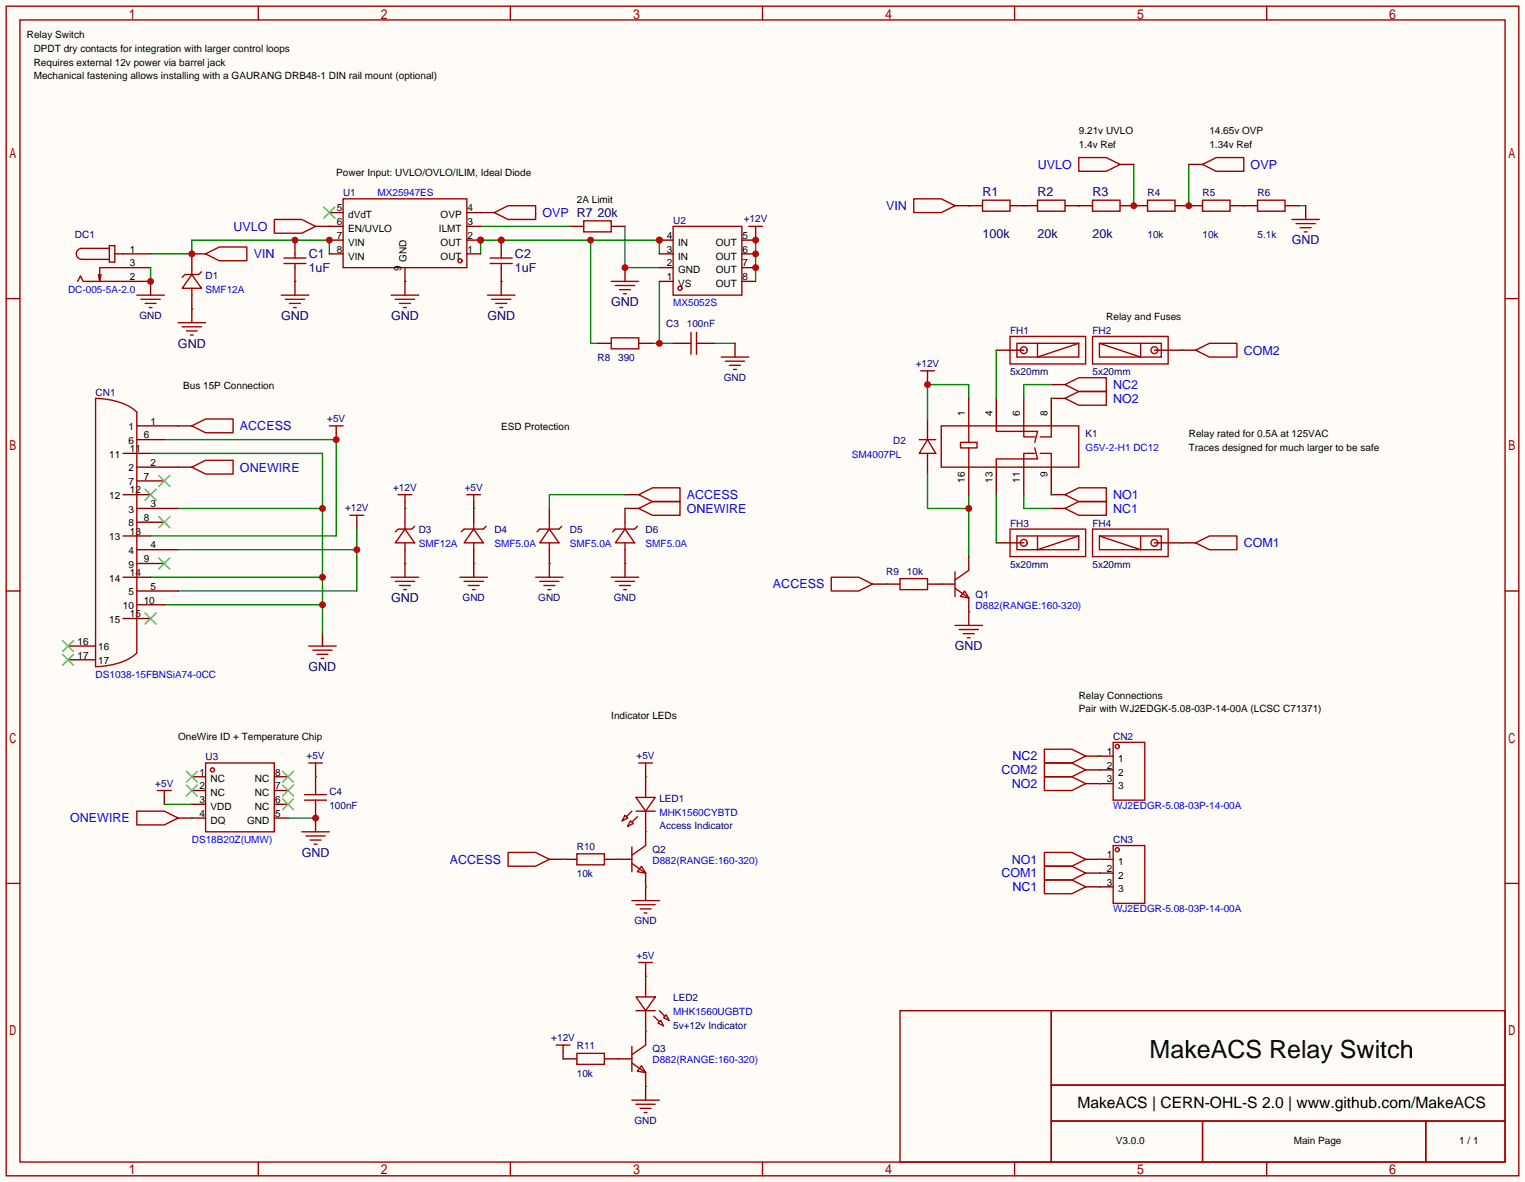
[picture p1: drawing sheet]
<svg xmlns="http://www.w3.org/2000/svg" width="282mm" height="218mm" viewBox="0 0 282 218" stroke-linecap="round" stroke-linejoin="round" font-family="sans-serif">
<path d="M0 0h281.7v218.2h-281.7z" fill="#fffcf7"/>
<g fill="none" stroke="#a10000" stroke-width=".25">
<path d="M1.1 1.1h279.4v215.9h-279.4zM3.7 3.7h274.3v210.8h-274.3zM47.7 1.1v2.6M94.3 1.1v2.6M140.8 1.1v2.6M187.4 1.1v2.6M234 1.1v2.6M1.1 55.1h2.6M278 55.1h2.5M35.4 86.2l2.6-1.2h5.1v2.5h-5.1zM118 93.9l2.5-1.3h5.1v2.5h-5.1zM1.1 109.1h2.6"/>
<path d="M57 119.3h5.1M278 109.1h2.5M57.8 120h3.5M58.5 120.8h2.1M59.3 121.5h.5M1.1 163.1h2.6M278 163.1h2.5M166.2 186.6h111.8v27.9h-111.8zM194.2 186.6v27.9M47.7 214.5v2.5M94.3 214.5v2.5M140.8 214.5v2.5"/>
<path d="M187.4 214.5v2.5M194.2 200.3h83.8M194.2 206.9h83.8M222.1 206.9v7.6M234 214.5v2.5M263.4 206.9v7.6"/>
</g>
<path d="M32.9 86.2h2.5M115.4 93.9h2.6M59.6 116.7v2.6" fill="none" stroke="#870000" stroke-width=".25"/>
<path d="M27.8 83.7h31.8v33M32.9 86.2h.1M32.9 93.9h26.7M27.8 106.6h31.8M30.4 111.6h29.2" fill="none" stroke="#008700" stroke-width=".25"/>
<g fill="#c00">
<circle cx="59.6" cy="93.9" r=".63"/>
<circle cx="59.6" cy="106.6" r=".63"/>
<circle cx="59.6" cy="111.6" r=".63"/>
</g>
<path d="M62.1 79.9v1.3" fill="none" stroke="#870000" stroke-width=".25"/>
<path d="M60.8 78.6h2.6M62.1 78.6v1.3" fill="none" stroke="#a10000" stroke-width=".25"/>
<path d="M30.4 81.2h31.7v17.7h-34.3" fill="none" stroke="#008700" stroke-width=".25"/>
<circle cx="62.1" cy="81.2" r=".63" fill="#c00"/>
<g fill="none" stroke="#870000" stroke-width=".25">
<path d="M25.3 78.6h10.1M194.2 73.5h2.5M218.3 64.6h2.6M22.7 83.7h5.1M22.7 91.3h5.1M22.7 98.9h5.1M25.3 86.2h7.6M25.3 93.9h7.6M25.3 81.2h5.1M25.3 88.8h5.1M25.3 96.4h5.1M65.9 96.4v1.3"/>
<path d="M115.4 91.3h2.6M12.6 119.3h5.1M22.7 106.6h5.1M22.7 114.2h5.1M25.3 101.5h7.6M25.3 109.1h7.6M25.3 104h5.1M25.3 111.6h5.1M12.6 121.8h5.1M200.5 144.7h2.6M200.5 142.1h2.6M104 194.2v1.3"/>
</g>
<g fill="none" stroke="#3c3" stroke-width=".25">
<path d="M26.8 90.3l2 2M28.8 90.3l-2 2M29.3 87.8l2.1 2M29.3 95.4l2.1 2M31.4 87.8l-2.1 2M31.4 95.4l-2.1 2M11.6 118.2l2 2.1M13.6 118.2l-2 2.1M26.8 113.2l2 2M28.8 113.2l-2 2M29.3 103l2.1 2M31.4 103l-2.1 2"/>
<path d="M11.6 120.8l2 2M13.6 120.8l-2 2"/>
</g>
<path d="M17.7 73.5l2.2 .2 2.2 .6 1.8 .8 1.4 1v44.4l-1.4 1-1.8 .8-2.1 .5-2.3 .3zM35.4 78.6l2.6-1.3h5.1v2.6h-5.1zM196.7 73.5l2.6-1.2h5v2.5h-5zM220.9 64.6l2.5-1.2h5.1v2.5h-5.1zM64.6 95.1h2.6M65.9 95.1v1.3M118 91.3l2.5-1.3h5.1v2.6h-5.1zM192.9 143.4h5.1l2.5 1.3-2.5 1.2h-5.1zM192.9 140.8h5.1l2.5 1.3-2.5 1.3h-5.1zM102.7 192.9h2.6M104 192.9v1.3" fill="none" stroke="#a10000" stroke-width=".25"/>
<path d="M32.9 78.6h.1M65.9 97.7v11.4h-33M32.9 101.5h33" fill="none" stroke="#008700" stroke-width=".25"/>
<circle cx="65.9" cy="101.5" r=".63" fill="#c00"/>
<path d="M171.3 69.7v1.3M171.3 77.3v3.9M171.3 83.7v3.8" fill="none" stroke="#870000" stroke-width=".25"/>
<path d="M170.1 68.5h2.5M171.3 68.5v1.2M169.8 81.2h3M171.3 81.2l1.5 2.5h-3z" fill="none" stroke="#a10000" stroke-width=".25"/>
<path d="M171.3 87.5v6.4h7.6M178.9 91.3v11.4" fill="none" stroke="#008700" stroke-width=".25"/>
<circle cx="178.9" cy="93.9" r=".63" fill="#c00"/>
<path d="M178.9 73.5v-2.5h-7.6v6.3" fill="none" stroke="#008700" stroke-width=".25"/>
<circle cx="171.3" cy="71" r=".63" fill="#c00"/>
<g fill="none" stroke="#a10000" stroke-width=".25">
<path d="M196.7 71l2.6-1.3h5v2.6h-5zM196.7 91.3l2.6-1.3h5v2.6h-5zM196.7 93.9l2.6-1.3h5v2.5h-5zM153.5 106.6h5.1l2.6 1.2-2.6 1.3h-5.1zM166.2 106.8h5.1v2h-5.1zM176.4 115.4h5.1M177.2 116.2h3.5M177.9 117h2.1M178.7 117.7h.5M220.9 100.2l2.5-1.3h5.1v2.6h-5.1zM192.9 138.3h5.1l2.5 1.3-2.5 1.2h-5.1zM38 140.8h12.7v12.7h-12.7z"/>
<path d="M55.8 153.5h5M56.3 147.7h4M56.3 146.7h4M56.5 154.3h3.6M57 140.8h2.6M57.3 155.1h2M58 155.8h.5M58.3 140.8v1.3M58.3 145.9v.8M58.3 147.7v.8M93.9 157.4h5l2.6 1.2-2.6 1.3h-5zM106.6 157.6h5v2h-5z"/>
<path d="M115.4 150.5l.6 .5-1.1 .5zM116.5 151.5l.5 .5-1 .5zM116.7 149.7l-1 1M117.5 147.2h3.5l-1.7 2.5zM117.5 149.7h3.5M117.7 150.7l-1 1.1M118 140.8h2.5M119.3 140.8v1.3M119.3 145.9v1.3M119.3 149.7v1.3M192.9 157.4h5.1l2.5 1.2-2.5 1.3h-5.1zM192.9 159.9h5.1l2.5 1.3-2.5 1.2h-5.1z"/>
<path d="M118 177.7h2.5M119.3 177.7v1.2M192.9 162.4h5.1l2.5 1.3-2.5 1.3h-5.1zM117.5 184h3.5l-1.7 2.6zM117.5 186.6h3.5M119.3 182.8v1.2M119.3 186.6v1.2M120.8 187.6l1 1M121.5 188.8l.5-.5 .6 1.1zM121.8 186.6l1 1M122.6 187.8l.5-.5 .5 1z"/>
<circle cx="39.2" cy="142.1" r=".38"/>
</g>
<g fill="none" stroke="#870000" stroke-width=".25">
<path d="M194.2 71h2.5M194.2 91.3h2.5M194.2 93.9h2.5M161.2 107.8h5M171.3 107.8h2.6M178.9 112.9v2.5M218.3 100.2h2.6M200.5 139.6h2.6M35.4 143.4h2.6M35.4 145.9h2.6M35.4 148.5h2.6M35.4 151h2.6"/>
<path d="M50.7 143.4h2.5M50.7 145.9h2.5M50.7 148.5h2.5M50.7 151h2.5M58.3 142.1v3.8M58.3 148.5v5M101.5 158.6h5.1M111.6 158.6h2.6M119.3 142.1v3.8M119.3 151v2.5M200.5 158.6h2.6M119.3 178.9v3.9"/>
<path d="M200.5 161.2h2.6M200.5 163.7h2.6M119.3 187.8v2.6"/>
</g>
<path d="M163.7 107.8h.1M53.2 151h5.1M58.3 143.4h.1" fill="none" stroke="#008700" stroke-width=".25"/>
<path d="M34.4 142.4l2 2M34.4 144.9l2 2M36.4 142.4l-2 2M36.4 144.9l-2 2M52.2 147.4l2 2.1M52.2 144.9l2 2M52.2 142.4l2 2M54.2 147.4l-2 2.1M54.2 144.9l-2 2M54.2 142.4l-2 2" fill="none" stroke="#3c3" stroke-width=".25"/>
<circle cx="58.3" cy="151" r=".63" fill="#c00"/>
<path d="M35.4 46.9v2.5M35.4 54.5v5.1M74.8 92.6v3.8M74.8 101.5v5.1M30.4 147.2v1.3M32.9 151h2.5" fill="none" stroke="#870000" stroke-width=".25"/>
<g fill="none" stroke="#a10000" stroke-width=".25">
<path d="M32.9 59.6h5.1M35.4 50.7l1.8 2.5h-3.5zM35.4 49.4v1.3M35.4 53.2v1.3M37.2 50.2l-.5 .5h-2.5l-.5 .5M33.7 60.3h3.5M34.4 61.1h2M35.2 61.8h.5M73.5 91.3h2.6M74.8 97.7l1.8 2.5h-3.6zM74.8 91.3v1.3M74.8 96.4v1.3"/>
<path d="M76.6 97.2l-.5 .5h-2.6l-.5 .5M72.3 106.6h5M73 107.3h3.6M73.8 108.1h2M74.5 108.8h.6M74.8 100.2v1.3M25.3 149.7h5.1l2.5 1.3-2.5 1.3h-5.1zM29.1 145.9h2.5M30.4 145.9v1.3"/>
</g>
<path d="M35.4 57h.1M88.8 46.9v-2.6h33v2.6M109.1 44.3v19.1h1.3M74.8 93.9h.1M74.8 104h.1M30.4 148.5h5M35.4 151h.1" fill="none" stroke="#008700" stroke-width=".25"/>
<g fill="#c00">
<circle cx="88.8" cy="44.3" r=".63"/>
<circle cx="92.6" cy="44.3" r=".63"/>
<circle cx="109.1" cy="44.3" r=".63"/>
<circle cx="121.8" cy="44.3" r=".63"/>
</g>
<path d="M88.8 39.2h.1M27.8 46.9h7.6v-2.6h25.4v2.6M54.5 51.9h.1M60.8 41.8h.1M74.8 51.9h.1M88.8 41.8h16.5M92.6 51.9h.1" fill="none" stroke="#008700" stroke-width=".25"/>
<path d="M58.3 41.8h2.5M86.2 46.9h2.6M86.2 44.3h2.6" fill="none" stroke="#870000" stroke-width=".25"/>
<g fill="none" stroke="#a10000" stroke-width=".25">
<path d="M63.4 36.7h22.8v12.7h-22.8zM50.7 40.5h5.1l2.5 1.3-2.5 1.3h-5.1z"/>
<circle cx="85" cy="48.1" r=".38"/>
</g>
<circle cx="88.8" cy="44.3" r=".63" fill="#c00"/>
<path d="M60.8 39.2h2.6M86.2 39.2h2.6M60.8 41.8h2.6M60.8 44.3h2.6M86.2 41.8h2.6" fill="none" stroke="#870000" stroke-width=".25"/>
<path d="M59.8 38.2l2 2.1M61.8 38.2l-2 2.1" fill="none" stroke="#3c3" stroke-width=".25"/>
<circle cx="60.8" cy="44.3" r=".63" fill="#c00"/>
<path d="M88.8 39.2h2.5M35.4 46.9h2.6M60.8 46.9h2.6M74.8 49.4v2.5" fill="none" stroke="#870000" stroke-width=".25"/>
<path d="M91.3 39.2l2.6-1.2h5v2.5h-5z" fill="none" stroke="#a10000" stroke-width=".25"/>
<circle cx="35.4" cy="46.9" r=".63" fill="#c00"/>
<path d="M38 46.9l2.5-1.3h5.1v2.5h-5.1zM52.5 48.6h4M52.5 47.6h4" fill="none" stroke="#a10000" stroke-width=".25"/>
<path d="M54.5 44.3v2.6M54.5 49.4v2.5" fill="none" stroke="#870000" stroke-width=".25"/>
<circle cx="54.5" cy="44.3" r=".63" fill="#c00"/>
<g fill="none" stroke="#a10000" stroke-width=".25">
<path d="M51.9 54.5h5.1M52.7 55.2h3.6M53.5 56h2M54.2 56.8h.5M54.5 46.9v.7M54.5 48.6v.8M72.3 54.5h5M73 55.2h3.6M73.8 56h2M74.5 56.8h.6M90 54.5h5.1M90.6 48.6h4"/>
<path d="M90.6 47.6h4M90.8 55.2h3.6M91.6 56h2M92.3 56.8h.5"/>
</g>
<path d="M54.5 51.9v2.6M74.8 51.9v2.6M92.6 44.3v2.6M92.6 49.4v5.1" fill="none" stroke="#870000" stroke-width=".25"/>
<circle cx="92.6" cy="44.3" r=".63" fill="#c00"/>
<path d="M92.6 46.9v.7M92.6 48.6v.8" fill="none" stroke="#a10000" stroke-width=".25"/>
<path d="M121.8 51.9v11.5M120.5 63.4h3.8" fill="none" stroke="#008700" stroke-width=".25"/>
<circle cx="121.8" cy="63.4" r=".63" fill="#c00"/>
<path d="M115.4 41.8v7.6h6.4M139.6 44.3v7.6M132 63.4h3.8" fill="none" stroke="#008700" stroke-width=".25"/>
<path d="M105.3 41.8h2.5M112.9 41.8h2.5M115.4 49.4v2.5M139.6 43.1v1.2M110.4 63.4h2.5M118 63.4h2.5" fill="none" stroke="#870000" stroke-width=".25"/>
<path d="M107.8 40.8h5.1v2h-5.1zM138.3 41.8h2.5M139.6 41.8v1.3M112.9 62.4h5.1v2h-5.1z" fill="none" stroke="#a10000" stroke-width=".25"/>
<circle cx="115.4" cy="49.4" r=".63" fill="#c00"/>
<g fill="none" stroke="#a10000" stroke-width=".25">
<path d="M112.9 51.9h5.1M113.7 52.7h3.5M114.4 53.5h2.1M115.2 54.2h.5M124.3 41.8h12.7v12.7h-12.7z"/>
<circle cx="125.6" cy="53.2" r=".38"/>
</g>
<path d="M121.8 51.9h2.5M121.8 49.4h2.5M121.8 46.9h2.5M121.8 44.3h2.5" fill="none" stroke="#870000" stroke-width=".25"/>
<circle cx="121.8" cy="44.3" r=".63" fill="#c00"/>
<path d="M137 44.3h2.6" fill="none" stroke="#870000" stroke-width=".25"/>
<circle cx="139.6" cy="44.3" r=".63" fill="#c00"/>
<path d="M137 46.9h2.6" fill="none" stroke="#870000" stroke-width=".25"/>
<circle cx="139.6" cy="46.9" r=".63" fill="#c00"/>
<path d="M137 49.4h2.6" fill="none" stroke="#870000" stroke-width=".25"/>
<circle cx="139.6" cy="49.4" r=".63" fill="#c00"/>
<path d="M178.9 38h2.6M186.6 38h5M196.7 38h5.1M206.9 38h5.1M219.6 38h2.5M227.2 38h2.5M137 51.9h2.6M124.3 63.4h2.6M129.4 63.4h2.6M135.8 63.4v2.5M104 195.5h2.6M111.6 195.5h2.6" fill="none" stroke="#870000" stroke-width=".25"/>
<g fill="none" stroke="#a10000" stroke-width=".25">
<path d="M181.5 37h5.1v2h-5.1zM191.6 37h5.1v2h-5.1zM201.8 37h5.1v2h-5.1zM222.1 37h5.1v2h-5.1zM126.9 63.4h.7M127.6 61.3v4.1M128.7 61.3v4.1M128.7 63.4h.7M133.2 65.9h5.1M134 66.7h3.5M134.7 67.4h2.1M135.5 68.2h.5"/>
<path d="M106.6 194.4h5v2.1h-5z"/>
</g>
<path d="M178.9 38h.1M189.1 38h.1M199.3 38h.1M209.4 30.4v7.6M219.6 30.4v7.6M229.7 38h.1M239.9 38h1.3" fill="none" stroke="#008700" stroke-width=".25"/>
<circle cx="209.4" cy="38" r=".63" fill="#c00"/>
<path d="M217 38h2.6" fill="none" stroke="#870000" stroke-width=".25"/>
<circle cx="219.6" cy="38" r=".63" fill="#c00"/>
<g fill="none" stroke="#a10000" stroke-width=".25">
<path d="M168.8 36.7h5.1l2.5 1.3-2.5 1.2h-5.1zM199.3 29.1h5l2.6 1.3-2.6 1.2h-5zM212 37h5v2h-5zM222.1 30.4l2.6-1.3h5v2.5h-5zM232.3 37h5.1v2h-5.1zM14.4 51.9l.5-1 .5 1h7.3M18.7 50.7l-.3 1.2M20.2 45.3h1v3.1h-1zM20.2 45.8h-5.1a1.02 1.02 0 0 0-1 1.1 1.02 1.02 0 0 0 1 1h5.1M21.2 46.9h1.5M22.7 49.4h-4.3v2.5l-.2-1.2M25.3 54.5h5.1"/>
<path d="M26 55.2h3.6M26.8 56h2M27.6 56.8h.5M238.6 40.5h5.1M239.4 41.3h3.6M240.2 42h2M240.9 42.8h.5M186.6 62.1h13.9v5.1h-13.9zM187.8 63.4h11.5v2.5h-11.5zM191.6 63.4v2.5l7.7-2.5M201.8 62.1h14v5.1h-14zM203.1 63.4h11.4v2.5h-11.4z"/>
<path d="M203.1 63.4l7.6 2.5v-2.5M186.6 97.7h13.9v5h-13.9zM187.8 98.9h11.5v2.6h-11.5zM191.6 98.9v2.6l7.7-2.6M201.8 97.7h14v5h-14zM203.1 98.9h11.4v2.6h-11.4zM203.1 98.9l7.6 2.6v-2.6"/>
<circle cx="189.1" cy="64.6" r=".63"/>
<circle cx="213.2" cy="64.6" r=".63"/>
<circle cx="189.1" cy="100.2" r=".63"/>
<circle cx="213.2" cy="100.2" r=".63"/>
</g>
<g fill="none" stroke="#870000" stroke-width=".25">
<path d="M176.4 38h2.5M206.9 30.4h2.5M219.6 30.4h2.5M229.7 38h2.6M237.4 38h2.5M241.2 38v2.5M22.7 46.9h5.1M22.7 51.9h5.1v2.6M22.7 49.4h5.1M184 64.6h5.1M213.2 64.6h5.1M184 100.2h5.1"/>
<path d="M213.2 100.2h5.1"/>
</g>
<path d="M27.8 49.4v2.5M218.3 64.6h.1M218.3 100.2h.1" fill="none" stroke="#008700" stroke-width=".25"/>
<circle cx="27.8" cy="51.9" r=".63" fill="#c00"/>
<g fill="none" stroke="#870000" stroke-width=".25">
<path d="M178.9 73.5v5.1M184 73.5v5.1M189.1 73.5v5.1M194.2 73.5v5.1M87.5 92.6v3.8M101.5 93.9v2.5M115.4 93.9v2.5M178.9 86.2v5.1M184 86.2v5.1M189.1 86.2v5.1M194.2 86.2v5.1M87.5 101.5v5.1"/>
<path d="M101.5 101.5v5.1M115.4 101.5v5.1M173.9 107.8h2.5M178.9 102.7v2.6M178.9 110.4v2.5M203.1 139.6h2.5M114.2 158.6h2.5M119.3 153.5v2.6M203.1 158.6h2.5M203.1 142.1h2.5M203.1 144.7h2.5M119.3 161.2v5"/>
<path d="M203.1 161.2h2.5M203.1 163.7h2.5M114.2 195.5h2.5M119.3 190.4v2.5M119.3 198v5.1"/>
</g>
<g fill="none" stroke="#a10000" stroke-width=".25">
<path d="M173.9 78.6h25.4v7.6h-25.4zM178.9 78.6v3.1h-1.5v1h1.5v3.5M184 78.6v1h7.6l-.5 2.1M189.1 78.6v2h2M194.2 78.6v2h-2M86.2 91.3h2.6M87.5 97.7l1.8 2.5h-3.6zM87.5 91.3v1.3M87.5 96.4v1.3M89.8 97.2l-.5 .5h-3.6l-.5 .5M101.5 97.7l1.8 2.5h-3.6zM101.5 96.4v1.3"/>
<path d="M103.8 97.2l-.5 .5h-3.6l-.5 .5M115.4 97.7l1.8 2.5h-3.5zM115.4 96.4v1.3M117.7 97.2l-.5 .5h-3.5l-.5 .5M178.9 81.7h1.6v1h-1.6M191.1 82.7l.5 2h-7.6v1.5M191.1 83.7h-2v2.5M192.2 83.7h2v2.5M85 106.6h5M85.7 107.3h3.6M86.5 108.1h2M87.2 108.8h.6"/>
<path d="M87.5 100.2v1.3M98.9 106.6h5.1M99.7 107.3h3.6M100.5 108.1h2M101.2 108.8h.5M101.5 100.2v1.3M112.9 106.6h5.1M113.7 107.3h3.5M114.4 108.1h2.1M115.2 108.8h.5M115.4 100.2v1.3M176.4 108.6l2.5 1.8"/>
<path d="M176.4 105.5v4.6M178.2 109.1l.7 1.3-1.5-.3zM178.9 105.3l-2.5 1.8M205.6 137h5.9v10.7h-5.9zM116.7 159.4l2.6 1.8M116.7 156.3v4.6M118.5 159.9l.8 1.3-1.6-.3zM119.3 156.1l-2.6 1.8M205.6 156.1h5.9v10.7h-5.9zM116.7 166.2h5.1M117.5 167h3.5M118.2 167.8h2.1"/>
<path d="M119 168.5h.5M116.7 193.2v4.5M116.7 196.2l2.6 1.8M118.5 196.7l.8 1.3-1.6-.3zM119.3 192.9l-2.6 1.8M116.7 203.1h5.1M117.5 203.8h3.5M118.2 204.6h2.1M119 205.4h.5"/>
<circle cx="206.4" cy="137.8" r=".38"/>
<circle cx="206.4" cy="156.8" r=".38"/>
</g>
<g fill="none" stroke="#008700" stroke-width=".25">
<path d="M184 64.6v8.9M194.2 73.5h.1M194.2 71h-5.1v2.5M87.5 93.9h.1M115.4 93.9h.1M115.4 91.3h-13.9v2.6M184 91.3v8.9M189.1 91.3v2.6h5.1M194.2 91.3h.1M87.5 104h.1M101.5 104h.1M115.4 104h.1"/>
<path d="M173.9 107.8h.1M178.9 112.9h.1M203.1 139.6h.1M104 158.6h.1M114.2 158.6h.1M119.3 153.5h.1M119.3 143.4h.1M203.1 144.7h.1M203.1 142.1h.1M203.1 158.6h.1M119.3 163.7h.1M203.1 161.2h.1"/>
<path d="M203.1 163.7h.1M104 195.5h.1M114.2 195.5h.1M119.3 190.4h.1M119.3 180.2h.1M119.3 200.5h.1"/>
</g>
<text font-size="4.6" x="212.3" y="195.3">MakeACS Relay Switch</text>
<text font-size="2.9" x="199" y="204.6">MakeACS | CERN-OHL-S 2.0 | www.github.com/MakeACS</text>
<g font-size="2.3" fill="#00f">
<text x="191.7" y="31.2">UVLO</text>
<text x="231" y="31.2">OVP</text>
<text x="100.2" y="40.1">OVP R7</text>
<text x="163.7" y="38.8">VIN</text>
<text x="43.1" y="42.6">UVLO</text>
<text x="46.9" y="47.7">VIN</text>
<text x="229.7" y="65.5">COM2</text>
<text x="205.6" y="71.8">NC2</text>
<text x="205.6" y="74.3">NO2</text>
<text x="44.3" y="79.4">ACCESS</text>
<text x="44.3" y="87">ONEWIRE</text>
<text x="126.9" y="94.7">ONEWIRE</text>
<text x="126.9" y="92.1">ACCESS</text>
<text x="205.6" y="92.1">NO1</text>
<text x="205.6" y="94.7">NC1</text>
<text x="229.7" y="101">COM1</text>
<text x="142.8" y="108.6">ACCESS</text>
<text x="185" y="142.9">COM2</text>
<text x="187" y="140.4">NC2</text>
<text x="186.9" y="145.5">NO2</text>
<text x="13" y="151.8">ONEWIRE</text>
<text x="83.1" y="159.4">ACCESS</text>
<text x="185" y="162">COM1</text>
<text x="186.9" y="159.4">NO1</text>
<text x="187" y="164.5">NC1</text>
</g>
<g font-size="2.3" fill="#000080">
<text x="110.4" y="40.1">20k</text>
<text x="181.5" y="36.2">R1</text>
<text x="191.6" y="36.2">R2</text>
<text x="201.8" y="36.2">R3</text>
<text x="57" y="47.7">C1</text>
<text x="95.1" y="47.7">C2</text>
<text x="181.5" y="43.9">100k</text>
<text x="191.6" y="43.9">20k</text>
<text x="201.8" y="43.9">20k</text>
<text x="238.6" y="45.1">GND</text>
<text x="57" y="50.2">1uF</text>
<text x="95.1" y="50.2">1uF</text>
<text x="51.9" y="59.1">GND</text>
<text x="72.2" y="59.1">GND</text>
<text x="90" y="59.1">GND</text>
<text x="112.9" y="56.6">GND</text>
<text x="32.9" y="64.2">GND</text>
<text x="72.2" y="111.2">GND</text>
<text x="57" y="123.9">GND</text>
<text x="176.4" y="120.1">GND</text>
<text x="55.7" y="158.2">GND</text>
</g>
<g font-size="1.8">
<text x="5" y="7">Relay Switch</text>
<text x="6.2" y="9.6">DPDT dry contacts for integration with larger control loops</text>
<text x="6.2" y="14.7">Mechanical fastening allows installing with a GAURANG DRB48-1 DIN rail mount (optional)</text>
<text x="6.2" y="12.1">Requires external 12v power via barrel jack</text>
<text x="199.3" y="27.4">1.4v Ref</text>
<text x="199.3" y="24.8">9.21v UVLO</text>
<text x="223.4" y="27.4">1.34v Ref</text>
<text x="223.4" y="24.8">14.65v OVP</text>
<text x="62.1" y="32.4">Power Input: UVLO/OVLO/ILIM, Ideal Diode</text>
<text x="62.2" y="39">5</text>
<text x="62.2" y="41.6">6</text>
<text x="64.3" y="40.3">dVdT</text>
<text x="81.4" y="40.3">OVP</text>
<text x="86.4" y="41.6">3</text>
<text x="86.4" y="39">4</text>
<text x="106.6" y="37.5">2A Limit</text>
<text x="24" y="46.6">1</text>
<text x="62.2" y="44.1">7</text>
<text x="62.2" y="46.6">8</text>
<text x="64.3" y="42.8">EN/UVLO</text>
<text x="64.3" y="45.4">VIN</text>
<text x="64.3" y="47.9">VIN</text>
<text x="81.1" y="42.8">ILMT</text>
<text x="81.4" y="47.9">OUT</text>
<text x="81.4" y="45.4">OUT</text>
<text x="86.4" y="46.6">1</text>
<text x="86.4" y="44.1">2</text>
<text x="123.2" y="46.6">3</text>
<text x="123.2" y="44.1">4</text>
<text x="125.3" y="47.9">IN</text>
<text x="125.3" y="45.4">IN</text>
<text x="132.2" y="45.4">OUT</text>
<text x="132.2" y="47.9">OUT</text>
<text x="137.2" y="44.1">5</text>
<text x="137.2" y="46.6">6</text>
<text x="24" y="51.7">2</text>
<text x="24" y="49.2">3</text>
<text x="74.1" y="49.9" transform="rotate(-90 74.1 49.9)">9</text>
<text x="75.1" y="48.4" transform="rotate(-90 75.1 48.4)">GND</text>
<text x="123.2" y="51.7">1</text>
<text x="123.2" y="49.2">2</text>
<text x="125.3" y="53">VS</text>
<text x="125.3" y="50.4">GND</text>
<text x="132.2" y="50.4">OUT</text>
<text x="132.2" y="53">OUT</text>
<text x="137.2" y="49.2">7</text>
<text x="137.2" y="51.7">8</text>
<text x="204.3" y="59.1">Relay and Fuses</text>
<text x="33.8" y="71.8">Bus 15P Connection</text>
<text x="178.2" y="76.9" transform="rotate(-90 178.2 76.9)">1</text>
<text x="183.3" y="76.9" transform="rotate(-90 183.3 76.9)">4</text>
<text x="188.4" y="76.9" transform="rotate(-90 188.4 76.9)">6</text>
<text x="193.5" y="76.9" transform="rotate(-90 193.5 76.9)">8</text>
<text x="23.7" y="79.4">1</text>
<text x="23.7" y="81.9">6</text>
<text x="24" y="83.5">11</text>
<text x="26.5" y="80.9">6</text>
<text x="27.8" y="78.4">1</text>
<text x="92.6" y="79.4">ESD Protection</text>
<text x="219.6" y="80.7">Relay rated for 0.5A at 125VAC</text>
<text x="219.6" y="83.2">Traces designed for much larger to be safe</text>
<text x="20.2" y="84.5">11</text>
<text x="23.7" y="87">2</text>
<text x="23.7" y="89.6">7</text>
<text x="26.5" y="88.5">7</text>
<text x="27.8" y="86">2</text>
<text x="178.2" y="89.1" transform="rotate(-90 178.2 89.1)">16</text>
<text x="183.3" y="89.1" transform="rotate(-90 183.3 89.1)">13</text>
<text x="188.4" y="89.1" transform="rotate(-90 188.4 89.1)">11</text>
<text x="193.5" y="88" transform="rotate(-90 193.5 88)">9</text>
<text x="20.2" y="92.1">12</text>
<text x="23.7" y="94.6">3</text>
<text x="24" y="91.1">12</text>
<text x="27.8" y="93.6">3</text>
<text x="20.2" y="99.7">13</text>
<text x="23.7" y="97.2">8</text>
<text x="24" y="98.7">13</text>
<text x="26.5" y="96.2">8</text>
<text x="27.8" y="101.2">4</text>
<text x="20.2" y="107.3">14</text>
<text x="23.7" y="102.3">4</text>
<text x="23.7" y="104.8">9</text>
<text x="24" y="106.3">14</text>
<text x="26.5" y="103.8">9</text>
<text x="22.7" y="112.4">10</text>
<text x="23.7" y="109.9">5</text>
<text x="24" y="113.9">15</text>
<text x="26.5" y="111.4">10</text>
<text x="27.8" y="108.9">5</text>
<text x="14.3" y="119">16</text>
<text x="20.2" y="115">15</text>
<text x="14.3" y="121.6">17</text>
<text x="18.2" y="122.6">17</text>
<text x="18.2" y="120">16</text>
<text x="199.3" y="129">Relay Connections</text>
<text x="199.3" y="131.5">Pair with WJ2EDGK-5.08-03P-14-00A (LCSC C71371)</text>
<text x="32.9" y="136.6">OneWire ID + Temperature Chip</text>
<text x="112.9" y="132.8">Indicator LEDs</text>
<text x="36.8" y="143.2">1</text>
<text x="50.8" y="143.2">8</text>
<text x="204.5" y="139.3">1</text>
<text x="204.5" y="141.9">2</text>
<text x="206.6" y="140.6">1</text>
<text x="206.6" y="143.2">2</text>
<text x="36.8" y="145.7">2</text>
<text x="36.8" y="148.2">3</text>
<text x="38.9" y="144.4">NC</text>
<text x="38.9" y="147">NC</text>
<text x="38.9" y="149.5">VDD</text>
<text x="47.1" y="149.5">NC</text>
<text x="47.1" y="147">NC</text>
<text x="47.1" y="144.4">NC</text>
<text x="50.8" y="148.2">6</text>
<text x="50.8" y="145.7">7</text>
<text x="204.5" y="144.4">3</text>
<text x="206.6" y="145.7">3</text>
<text x="36.8" y="150.8">4</text>
<text x="38.9" y="152">DQ</text>
<text x="45.6" y="152">GND</text>
<text x="50.8" y="150.8">5</text>
<text x="204.5" y="158.4">1</text>
<text x="204.5" y="160.9">2</text>
<text x="206.6" y="159.7">1</text>
<text x="204.5" y="163.5">3</text>
<text x="206.6" y="162.2">2</text>
<text x="206.6" y="164.7">3</text>
<text x="206.1" y="211.2">V3.0.0</text>
<text x="239" y="211.2">Main Page</text>
<text x="269.5" y="211.2">1 / 1</text>
</g>
<g font-size="1.8" fill="#000080">
<text x="63.4" y="36.2">U1</text>
<text x="124.3" y="41.3">U2</text>
<text x="137.4" y="41.1">+12V</text>
<text x="212" y="36.2">R4</text>
<text x="222.1" y="36.2">R5</text>
<text x="232.3" y="36.2">R6</text>
<text x="13.8" y="43.9">DC1</text>
<text x="212" y="43.9">10k</text>
<text x="222.1" y="43.9">10k</text>
<text x="232.3" y="43.9">5.1k</text>
<text x="38" y="51.5">D1</text>
<text x="25.8" y="58.8">GND</text>
<text x="123.1" y="60.4">C3</text>
<text x="126.9" y="60.4">100nF</text>
<text x="186.6" y="61.6">FH1</text>
<text x="201.8" y="61.6">FH2</text>
<text x="110.4" y="66.7">R8</text>
<text x="114.2" y="66.7">390</text>
<text x="133.7" y="70.3">GND</text>
<text x="169.1" y="67.7">+12V</text>
<text x="186.6" y="69.3">5x20mm</text>
<text x="201.8" y="69.3">5x20mm</text>
<text x="17.7" y="73.1">CN1</text>
<text x="60.4" y="77.9">+5V</text>
<text x="165" y="82">D2</text>
<text x="200.5" y="80.7">K1</text>
<text x="63.7" y="94.4">+12V</text>
<text x="72.6" y="90.6">+12V</text>
<text x="85.8" y="90.6">+5V</text>
<text x="77.3" y="98.5">D3</text>
<text x="91.3" y="98.5">D4</text>
<text x="105.3" y="98.5">D5</text>
<text x="119.3" y="98.5">D6</text>
<text x="186.6" y="97.2">FH3</text>
<text x="201.8" y="97.2">FH4</text>
<text x="163.7" y="106.1">R9</text>
<text x="167.5" y="106.1">10k</text>
<text x="186.6" y="104.8">5x20mm</text>
<text x="201.8" y="104.8">5x20mm</text>
<text x="85.4" y="110.9">GND</text>
<text x="99.4" y="110.9">GND</text>
<text x="113.4" y="110.9">GND</text>
<text x="180.2" y="110.4">Q1</text>
<text x="205.6" y="136.6">CN2</text>
<text x="38" y="140.4">U3</text>
<text x="56.6" y="140.1">+5V</text>
<text x="117.6" y="140.1">+5V</text>
<text x="28.7" y="145.2">+5V</text>
<text x="60.8" y="146.7">C4</text>
<text x="60.8" y="149.3">100nF</text>
<text x="121.8" y="148">LED1</text>
<text x="121.8" y="153.1">Access Indicator</text>
<text x="205.6" y="155.6">CN3</text>
<text x="106.6" y="156.9">R10</text>
<text x="106.6" y="162">10k</text>
<text x="120.5" y="157.4">Q2</text>
<text x="117.2" y="170.6">GND</text>
<text x="117.6" y="177">+5V</text>
<text x="124.3" y="184.8">LED2</text>
<text x="124.3" y="189.9">5v+12v Indicator</text>
<text x="101.8" y="192.2">+12V</text>
<text x="106.6" y="193.7">R11</text>
<text x="120.5" y="194.2">Q3</text>
<text x="106.6" y="198.8">10k</text>
<text x="117.2" y="207.4">GND</text>
</g>
<g font-size="1.8" fill="#00f">
<text x="69.7" y="36.2">MX25947ES</text>
<text x="12.6" y="54">DC-005-5A-2.0</text>
<text x="38" y="54">SMF12A</text>
<text x="124.3" y="56.6">MX5052S</text>
<text x="200.5" y="83.2">G5V-2-H1 DC12</text>
<text x="157.4" y="84.5">SM4007PL</text>
<text x="77.3" y="101">SMF12A</text>
<text x="91.3" y="101">SMF5.0A</text>
<text x="105.3" y="101">SMF5.0A</text>
<text x="119.3" y="101">SMF5.0A</text>
<text x="180.2" y="112.4">D882(RANGE:160-320)</text>
<text x="17.7" y="125.1">DS1038-15FBNSiA74-0CC</text>
<text x="205.6" y="149.3">WJ2EDGR-5.08-03P-14-00A</text>
<text x="35.4" y="155.6">DS18B20Z(UMW)</text>
<text x="121.8" y="150.5">MHK1560CYBTD</text>
<text x="120.5" y="159.4">D882(RANGE:160-320)</text>
<text x="205.6" y="168.3">WJ2EDGR-5.08-03P-14-00A</text>
<text x="124.3" y="187.4">MHK1560UGBTD</text>
<text x="120.5" y="196.3">D882(RANGE:160-320)</text>
</g>
</svg>
